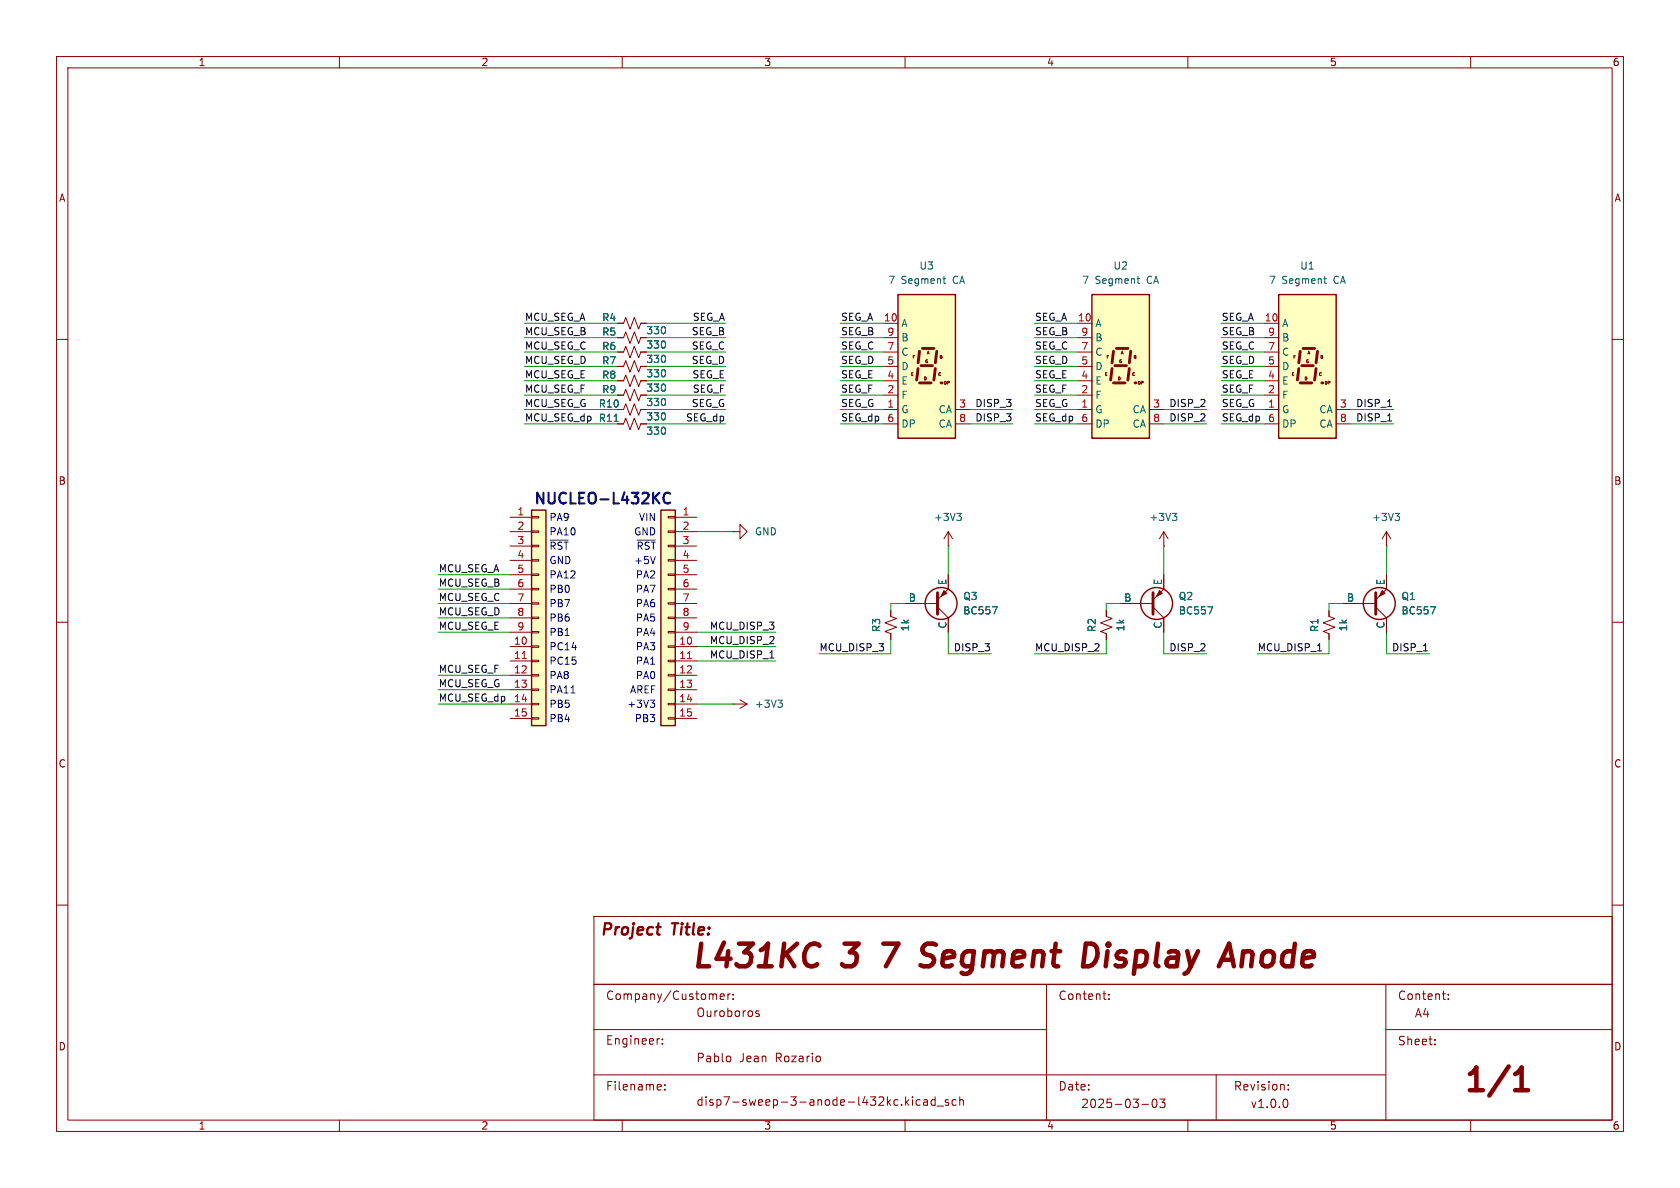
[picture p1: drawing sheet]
<svg xmlns="http://www.w3.org/2000/svg" width="297mm" height="210mm" viewBox="0 0 297 210" stroke-linecap="round" stroke-linejoin="round" font-family="sans-serif">
<g fill="none" stroke="#840000" stroke-width=".18">
<path d="M10 10h277v190h-277zM12 12h273v186h-273zM60 10v2M110 10v2M160 10v2M210 10v2M260 10v2M10 60h2M285 60h2M205.7 96.5h.1M205.7 94l-.7 1.3M205.7 94l.8 1.3"/>
<path d="M205.7 94v2.5M10 110h2M285 110h2M10 160h2M105 162h180v36h-180zM105 174h180M127.3 176.2l.7-.2v-.2l-.5-.1-.2 .2 .1 .7h.6M128.7 175.7v1M129.1 175.7l-.3 .1-.1 .2M129.6 176.5v.2M129.6 175.8v.1M134.2 178.8l-.4-.1-.2 .2 .1 .2 .5 .2v.3h-.6"/>
<path d="M185 174v24M195 175.7h.5M195.4 176.7h.1M196 176.5v.2M196 175.8v.1M245 174v24M255 175.7h.5M255.4 176.7h.1M256 176.5v.2M256 175.8v.1M285 160h2M60 198v2"/>
<path d="M105 190h140M105 182h80M110 198v2M116.5 183.6h.1M116.7 191.7l.2 .3-.7 .2M116.8 192.6l-.1 .1M117.1 184.5v.1M117.1 183.7v.1M117.5 192.5v.2M117.5 191.8v.1M128.9 186.7l.3 .3v.4l-.3 .3M144.9 186.8l.1 .2v.4l-.1 .2"/>
<path d="M160 198v2M160.2 194.8l.5 .6M160.7 194.4l-.6 .6M161.3 193.9v.1M161.3 194.4v1M162.7 194.5l-.5-.1-.2 .3v.4l.1 .2h.6M163.3 194.5h.6l.1 .9M164 194.8h-.5a.29 .29 0 0 0-.3 .3 .29 .29 0 0 0 .3 .3l.5-.1M165.3 194.5l-.4-.1-.3 .3v.4l.1 .2h.6M165.3 193.9v1.5M165.7 195.5h1.1M167.7 194.5l-.4-.1-.2 .2 .1 .2 .5 .2v.3h-.6"/>
<path d="M169 194.5l-.4-.1-.3 .3v.4l.2 .2h.5M169.7 194.5l.2-.1 .3 .1 .1 .9M169.7 193.9v1.5M201.9 195.2h1.1M203.8 194.4l.2-.1a.81 .81 0 0 1 .6 .6 .81 .81 0 0 1-.3 .8l-.1 .1a.81 .81 0 0 1-.4-1.4zM205 194.3h1l-.5 .6 .4 .1v.7l-.2 .1h-.5l-.2-.1M210 198v2M215 190v8M227.3 194.3a.94 .94 0 0 1 0 1.5M227.8 192.5v.2M227.8 191.8v.1M245 182h40"/>
<path d="M253.7 184.5v.2M253.7 183.8v.1M260 198v2"/>
</g>
<path d="M156.2 166.8h2.6M163.4 168.5l1.4 .6M164.8 170.4l-.6 .4h-.9M164.9 166.8h-.9l-.7 .4M192 166.8h.9a1.44 1.44 0 0 1 1.1 1.7 2.11 2.11 0 0 1-2.5 2.3M219.8 168.1l-.3 2.7M220.9 168.1h-.5l-.6 .4M267.9 192.7h2.2M267.9 189.9l.7-.6 .4-.6v4" fill="none" stroke="#840000" stroke-width=".8"/>
<path d="M116 163.9h.8" fill="none" stroke="#840000" stroke-width=".4"/>
<path d="M207.3 90.7h.7l-.4 .5M207.8 91.2l.2 .3v.3l-.2 .2" fill="none" stroke="#006464" stroke-width=".18"/>
<path d="M193 52.1h10.2v25.4h-10.2z" fill="#ffffc2"/>
<path d="M193 52.1h10.2v25.4h-10.2z" fill="none" stroke="#840000" stroke-width=".25"/>
<path d="M196.6 65.2l-.3 2M196.8 62.1l-.2 2M196.8 67.7h2.1M197.1 64.6h2M197.4 61.6h2M199.6 65.2l-.2 2M199.9 62.1l-.3 2" fill="none" stroke="#840000" stroke-width=".51"/>
<circle cx="200.7" cy="67.7" r=".25" fill="#840000"/>
<g fill="none" stroke="#840000" stroke-width=".18">
<path d="M190.5 57.2h2.5M190.5 59.7h2.5M190.5 62.2h2.5M190.5 64.8h2.5M190.5 67.3h2.5M190.5 69.9h2.5M190.5 72.4h2.5M190.5 74.9h2.5M195.7 65.9h-.2v.5M196 62.8h-.3v.5M197.9 66.7l-.2-.1v.6M198.2 62.6l.2-.5 .1 .5"/>
<path d="M200.7 62.9l-.2-.1v.5M201.5 67.4h-.2v.5M202 67.4h-.2v.5M203.2 72.4h2.5M203.2 74.9h2.5M129.5 124.5h.1M129.5 124.5h2.6M130.8 123.7l1.3 .8M132.1 124.5l-1.3 .7"/>
</g>
<path d="M201 49.3h.5M201.2 50l.3 .1M137.5 123.8h.8l-.4 .5M138.1 124.3l.2 .2v.3l-.2 .2" fill="none" stroke="#006464" stroke-width=".18"/>
<path d="M226.1 52.1h10.1v25.4h-10.1z" fill="#ffffc2"/>
<path d="M226.1 52.1h10.1v25.4h-10.1z" fill="none" stroke="#840000" stroke-width=".25"/>
<path d="M229.6 65.2l-.2 2M229.9 62.1l-.3 2M229.9 67.7h2M230.1 64.6h2.1M230.4 61.6h2M232.7 65.2l-.3 2M232.9 62.1l-.2 2" fill="none" stroke="#840000" stroke-width=".51"/>
<circle cx="233.7" cy="67.7" r=".25" fill="#840000"/>
<g fill="none" stroke="#840000" stroke-width=".18">
<path d="M223.5 57.2h2.6M223.5 59.7h2.6M223.5 62.2h2.6M223.5 64.8h2.6M223.5 67.3h2.6M223.5 69.9h2.6M223.5 72.4h2.6M223.5 74.9h2.6M228.7 65.9h-.2v.5M229 62.8h-.2v.5M230.9 66.7l-.1-.1v.6M231.2 62.6l.2-.5 .2 .5"/>
<path d="M233.8 62.9l-.3-.1v.5M234.5 67.4h-.2v.5M235.1 67.4h-.3v.5M236.2 72.4h2.6M236.2 74.9h2.6"/>
</g>
<path d="M234 49.3h.5M234.3 50l.2 .1" fill="none" stroke="#006464" stroke-width=".18"/>
<path d="M158.7 52.1h10.2v25.4h-10.2z" fill="#ffffc2"/>
<path d="M158.7 52.1h10.2v25.4h-10.2z" fill="none" stroke="#840000" stroke-width=".25"/>
<path d="M162.3 65.2l-.2 2M162.6 62.1l-.3 2M162.6 67.7h2M162.8 64.6h2M163.1 61.6h2M165.4 65.2l-.3 2M165.6 62.1l-.2 2" fill="none" stroke="#840000" stroke-width=".51"/>
<circle cx="166.4" cy="67.7" r=".25" fill="#840000"/>
<g fill="none" stroke="#840000" stroke-width=".18">
<path d="M109.2 59.7h1l.4-1 .8 2 .7-2 .8 2 .4-1h1M109.2 57.2h1l.4-1.1 .8 2.1 .7-2.1 .8 2.1 .4-1h1M156.2 57.2h2.5M156.2 59.7h2.5M109.2 67.3h1l.4-1 .8 2 .7-2 .8 2 .4-1h1M109.2 64.8h1l.4-1 .8 2 .7-2 .8 2 .4-1h1M109.2 62.2h1l.4-1 .8 2 .7-2 .8 2 .4-1h1M109.2 72.4h1l.4-1 .8 2 .7-2 .8 2 .4-1h1M109.2 69.9h1l.4-1.1 .8 2.1 .7-2.1 .8 2.1 .4-1h1M109.2 74.9h1l.4-1 .8 2 .7-2 .8 2 .4-1h1M156.2 62.2h2.5M156.2 64.8h2.5"/>
<path d="M156.2 67.3h2.5M156.2 69.9h2.5M156.2 72.4h2.5M156.2 74.9h2.5M161.4 65.9h-.2v.5M161.7 62.8h-.3v.5M163.6 66.7l-.2-.1v.6M163.9 62.6l.2-.5 .2 .5M166.5 62.9l-.3-.1v.5M167.2 67.4h-.2v.5M167.7 67.4h-.2v.5M168.9 72.4h2.5"/>
<path d="M168.9 74.9h2.5M129.5 94h1.3v-1.3l1.3 1.3-1.3 1.3v-1.3M129.5 94h.1M167.6 96.5h.1M167.6 94v2.5M167.6 94l-.7 1.3M167.6 94l.8 1.3M245.1 96.5h.1M245.1 94v2.5M245.1 94l-.8 1.3M245.1 94l.8 1.3M157.5 108v1l1 .3-2 .8 2 .8-2 .7 1 .4v1"/>
<path d="M160 106.7h5.7M165.7 107.3l1.9 1.9v2.6M167.6 101.6v2.5l-1.9 1.9M195.6 108v1l1 .3-2 .8 2 .8-2 .7 1 .4v1M198.1 106.7h5.7M203.8 107.3l1.9 1.9v2.6M205.7 101.6v2.5l-1.9 1.9M234.9 108v1l1.1 .3-2.1 .8 2.1 .8-2.1 .7 1 .4v1M237.5 106.7h5.7M243.2 107.3l1.9 1.9v2.6M245.1 101.6v2.5l-1.9 1.9"/>
</g>
<path d="M166.7 49.3h.5M166.9 50l.3 .1M108.6 74.5h.7M169.2 90.7h.7l-.4 .5M169.7 91.2l.2 .3v.3l-.2 .2M246.6 90.7h.8l-.4 .5M247.2 91.2l.2 .3v.3l-.2 .2M175.4 107.3h.9l-.6 1.2M213.5 107.3h.9l-.6 1.2M252.9 107.3h.8l-.5 1.2" fill="none" stroke="#006464" stroke-width=".18"/>
<path d="M165.7 104.8v3.8M203.8 104.8v3.8M243.2 104.8v3.8" fill="none" stroke="#840000" stroke-width=".51"/>
<g fill="none" stroke="#840000" stroke-width=".25">
<circle cx="166.4" cy="106.7" r="2.82"/>
<circle cx="204.5" cy="106.7" r="2.82"/>
<circle cx="243.8" cy="106.7" r="2.82"/>
</g>
<g fill="#840000" stroke="#840000" stroke-width=".18">
<path d="M244.3 104.4l.6 .5-1.1 .5z"/>
<path d="M205 104.4l.5 .5-1 .5z"/>
<path d="M166.9 104.4l.5 .5-1 .5z"/>
</g>
<path d="M94 90.2h2.5v38.1h-2.5z" fill="#ffffc2"/>
<path d="M94 90.2h2.5v38.1h-2.5z" fill="none" stroke="#840000" stroke-width=".25"/>
<g fill="none" stroke="#840000" stroke-width=".18">
<path d="M90.2 91.4h3.8M90.2 94h3.8M90.2 96.5h3.8M90.2 99.1h3.8M94 91.3h1.2v.3h-1.2zM94 93.9h1.2v.2h-1.2zM94 96.4h1.2v.2h-1.2zM94 98.9h1.2v.3h-1.2zM90.2 101.6h3.8M90.2 104.1h3.8M90.2 106.7h3.8M90.2 109.2h3.8"/>
<path d="M90.2 111.8h3.8M90.2 114.3h3.8M90.2 116.8h3.8M90.2 119.4h3.8M94 101.5h1.2v.2h-1.2zM94 104h1.2v.3h-1.2zM94 106.6h1.2v.2h-1.2zM94 109.1h1.2v.2h-1.2zM94 111.6h1.2v.3h-1.2zM94 114.2h1.2v.2h-1.2zM94 116.7h1.2v.3h-1.2zM94 119.3h1.2v.2h-1.2z"/>
<path d="M90.2 121.9h3.8M90.2 124.5h3.8M90.2 127h3.8M94 121.8h1.2v.2h-1.2zM94 124.3h1.2v.3h-1.2zM94 126.9h1.2v.2h-1.2z"/>
</g>
<path d="M92.3 116.4h.7" fill="none" stroke="#a90000" stroke-width=".18"/>
<path d="M116.8 90.2h2.6v38.1h-2.6z" fill="#ffffc2"/>
<path d="M116.8 90.2h2.6v38.1h-2.6z" fill="none" stroke="#840000" stroke-width=".25"/>
<g fill="none" stroke="#840000" stroke-width=".18">
<path d="M109.2 59.7h1M109.2 57.2h1M113.3 59.7h1M113.3 57.2h1M109.2 67.3h1M109.2 64.8h1M109.2 62.2h1M109.2 72.4h1M109.2 69.9h1M109.2 74.9h1M113.3 67.3h1M113.3 64.8h1"/>
<path d="M113.3 62.2h1M113.3 72.4h1M113.3 69.9h1M113.3 74.9h1M118.1 91.3h1.3v.3h-1.3zM118.1 93.9h1.3v.2h-1.3zM118.1 96.4h1.3v.2h-1.3zM118.1 98.9h1.3v.3h-1.3zM119.4 91.4h3.8M119.4 94h3.8M119.4 96.5h3.8M119.4 99.1h3.8"/>
<path d="M118.1 101.5h1.3v.2h-1.3zM118.1 104h1.3v.3h-1.3zM118.1 106.6h1.3v.2h-1.3zM118.1 109.1h1.3v.2h-1.3zM118.1 111.6h1.3v.3h-1.3zM118.1 114.2h1.3v.2h-1.3zM118.1 116.7h1.3v.3h-1.3zM118.1 119.3h1.3v.2h-1.3zM119.4 101.6h3.8M119.4 104.1h3.8M119.4 106.7h3.8M119.4 109.2h3.8"/>
<path d="M119.4 111.8h3.8M119.4 114.3h3.8M119.4 116.8h3.8M119.4 119.4h3.8M157.5 108v1M157.5 112v1M160 106.7h2.6M167.6 101.6v2.5M167.6 109.2v2.6M195.6 108v1M195.6 112v1M198.1 106.7h2.6"/>
<path d="M205.7 101.6v2.5M205.7 109.2v2.6M234.9 108v1M234.9 112v1M237.5 106.7h2.5M245.1 101.6v2.5M245.1 109.2v2.6M118.1 121.8h1.3v.2h-1.3zM118.1 124.3h1.3v.3h-1.3zM118.1 126.9h1.3v.2h-1.3zM119.4 121.9h3.8M119.4 124.5h3.8"/>
<path d="M119.4 127h3.8"/>
</g>
<path d="M121.5 116.4h.8" fill="none" stroke="#a90000" stroke-width=".18"/>
<path d="M245.3 71.9h.7M245.3 74.4h.7M136.1 116.3h.7M232.9 115.1h.8M251.7 115.1h.7" fill="none" stroke="#0f0f0f" stroke-width=".18"/>
<g fill="none" stroke="#009600" stroke-width=".18">
<path d="M92.7 59.7h16.5M92.7 57.2h16.5M114.3 59.7h14M114.3 57.2h14M148.6 59.7h7.6M148.6 57.2h7.6M182.9 59.7h7.6M182.9 57.2h7.6M215.9 59.7h7.6M215.9 57.2h7.6M92.7 74.9h16.5M92.7 72.4h16.5"/>
<path d="M92.7 64.8h16.5M92.7 62.2h16.5M92.7 67.3h16.5M92.7 69.9h16.5M114.3 74.9h14M114.3 72.4h14M114.3 64.8h14M114.3 62.2h14M114.3 67.3h14M114.3 69.9h14M148.6 74.9h7.6M148.6 72.4h7.6"/>
<path d="M148.6 64.8h7.6M148.6 62.2h7.6M148.6 67.3h7.6M148.6 69.9h7.6M171.4 74.9h7.7M171.4 72.4h7.7M182.9 74.9h7.6M182.9 72.4h7.6M182.9 64.8h7.6M182.9 62.2h7.6M182.9 67.3h7.6M182.9 69.9h7.6"/>
<path d="M205.7 74.9h7.7M205.7 72.4h7.7M215.9 74.9h7.6M215.9 72.4h7.6M215.9 64.8h7.6M215.9 62.2h7.6M215.9 67.3h7.6M215.9 69.9h7.6M238.8 74.9h7.6M238.8 72.4h7.6M123.2 94h6.3M167.6 96.5v5.1"/>
<path d="M205.7 96.5v5.1M245.1 96.5v5.1M77.5 106.7h12.7M77.5 104.1h12.7M77.5 101.6h12.7M77.5 109.2h12.7M77.5 111.8h12.7M77.5 119.4h12.7M123.2 111.8h14M123.2 114.3h14M123.2 116.8h14M157.5 113v2.6h-12.7"/>
<path d="M160 106.7h-2.5v1.3M167.6 111.8v3.8h7.7M195.6 113v2.6h-12.7M198.1 106.7h-2.5v1.3M205.7 111.8v3.8h7.7M234.9 113v2.6h-12.7M237.5 106.7h-2.6v1.3M245.1 111.8v3.8h7.6M77.5 121.9h12.7M77.5 124.5h12.7M123.2 124.5h6.3"/>
</g>
<path d="M97.3 95.5h3.1M112.7 95.5h3.2M115.9 98.4l-.5 1.2M100.9 122.5h.8M114.9 123.8h.8l-.4 .5M115.5 124.3l.2 .2v.3l-.2 .2" fill="none" stroke="#0000c2" stroke-width=".18"/>
<path d="M118.5 87.3a.77 .77 0 0 0-1 0 .77 .77 0 0 0-.2 .9 .71 .71 0 0 0 .4 .7 .71 .71 0 0 0 .8-.1" fill="none" stroke="#0000c2" stroke-width=".38"/>
<path d="M108.6 74.5h.7M175.4 107.3h.9l-.6 1.2M213.5 107.3h.9l-.6 1.2M252.9 107.3h.8l-.5 1.2" fill="none" stroke="#006464" stroke-width=".18"/>
<g font-size="5.6" fill="#840000">
<text x="122" y="172.2">L431KC</text>
<text x="149.3" y="172.2">3</text>
<text x="157.8" y="172.2">7</text>
<text x="166.2" y="172.2">Segment</text>
<text x="196.4" y="172.2">Display</text>
<text x="222.6" y="172.2">Anode</text>
<text x="258.3" y="194.1">1/1</text>
</g>
<g font-size="2.8" fill="#840000">
<text x="106" y="165.9">Project</text>
<text x="118.9" y="165.9">Title:</text>
</g>
<text font-size="2.7" fill="#0000c2" x="94.1" y="89.7">NUCLEO-L432KC</text>
<g font-size="2.1" fill="#840000">
<text x="107" y="177">Company/Customer:</text>
<text x="123" y="180">Ouroboros</text>
<text x="187" y="177">Content:</text>
<text x="247" y="177">Content:</text>
<text x="107" y="184.9">Engineer:</text>
<text x="247" y="185">Sheet:</text>
<text x="250" y="180.1">A4</text>
<text x="123" y="188">Pablo</text>
<text x="130.7" y="188">Jean</text>
<text x="137.1" y="188">Rozario</text>
<text x="107" y="193">Filename:</text>
<text x="123" y="195.7">disp7-sweep-3-anode-l432kc.kicad_sch</text>
<text x="187" y="193">Date:</text>
<text x="191" y="196.1">2025-03-03</text>
<text x="218" y="193">Revision:</text>
<text x="221" y="196.1">v1.0.0</text>
</g>
<g font-size="1.8" fill="#840000">
<text x="35" y="11.9">1</text>
<text x="85" y="11.9">2</text>
<text x="135" y="11.9">3</text>
<text x="185" y="11.9">4</text>
<text x="235" y="11.9">5</text>
<text x="285" y="11.9">6</text>
<text x="10.3" y="35.9">A</text>
<text x="285.3" y="35.9">A</text>
<text x="10.3" y="85.9">B</text>
<text x="285.3" y="85.9">B</text>
<text x="10.3" y="135.9">C</text>
<text x="285.3" y="135.9">C</text>
<text x="10.3" y="185.9">D</text>
<text x="285.3" y="185.9">D</text>
<text x="35" y="199.9">1</text>
<text x="85" y="199.9">2</text>
<text x="135" y="199.9">3</text>
<text x="185" y="199.9">4</text>
<text x="235" y="199.9">5</text>
<text x="285" y="199.9">6</text>
</g>
<g font-size="1.8" fill="#006464">
<text x="162.5" y="47.9">U3</text>
<text x="196.7" y="47.9">U2</text>
<text x="229.8" y="47.9">U1</text>
<text x="156.9" y="50.4">7</text>
<text x="159.3" y="50.4">Segment</text>
<text x="168.6" y="50.4">CA</text>
<text x="191.2" y="50.4">7</text>
<text x="193.6" y="50.4">Segment</text>
<text x="202.9" y="50.4">CA</text>
<text x="224.2" y="50.4">7</text>
<text x="226.6" y="50.4">Segment</text>
<text x="235.9" y="50.4">CA</text>
<text x="106.4" y="59.5">R5</text>
<text x="106.4" y="57">R4</text>
<text x="114.2" y="59.3">330</text>
<text x="159.3" y="58">A</text>
<text x="193.5" y="58">A</text>
<text x="226.6" y="58">A</text>
<text x="106.4" y="64.6">R7</text>
<text x="106.4" y="62.1">R6</text>
<text x="114.2" y="61.8">330</text>
<text x="114.2" y="64.4">330</text>
<text x="159.3" y="60.6">B</text>
<text x="159.3" y="63.1">C</text>
<text x="159.3" y="65.6">D</text>
<text x="193.5" y="60.6">B</text>
<text x="193.5" y="63.1">C</text>
<text x="193.5" y="65.6">D</text>
<text x="226.6" y="60.6">B</text>
<text x="226.6" y="63.1">C</text>
<text x="226.6" y="65.6">D</text>
<text x="106.4" y="67.2">R8</text>
<text x="106.4" y="69.7">R9</text>
<text x="114.2" y="69.4">330</text>
<text x="114.2" y="66.9">330</text>
<text x="114.2" y="72">330</text>
<text x="159.3" y="68.2">E</text>
<text x="159.3" y="70.7">F</text>
<text x="193.5" y="68.2">E</text>
<text x="193.5" y="70.7">F</text>
<text x="226.6" y="68.2">E</text>
<text x="226.6" y="70.7">F</text>
<text x="105.7" y="72.2">R10</text>
<text x="105.7" y="74.8">R11</text>
<text x="114.2" y="74.5">330</text>
<text x="114.2" y="77.1">330</text>
<text x="159.3" y="73.3">G</text>
<text x="159.3" y="75.8">DP</text>
<text x="165.8" y="73.3">CA</text>
<text x="165.8" y="75.8">CA</text>
<text x="193.5" y="73.3">G</text>
<text x="193.5" y="75.8">DP</text>
<text x="200.1" y="73.3">CA</text>
<text x="200.1" y="75.8">CA</text>
<text x="226.6" y="73.3">G</text>
<text x="226.6" y="75.8">DP</text>
<text x="233.2" y="73.3">CA</text>
<text x="233.2" y="75.8">CA</text>
<text x="133.4" y="94.8">GND</text>
<text x="165" y="92.3">+3V3</text>
<text x="203.1" y="92.3">+3V3</text>
<text x="242.5" y="92.3">+3V3</text>
<text x="160.6" y="106.4">B</text>
<text x="167.4" y="103.5" transform="rotate(-90 167.4 103.5)">E</text>
<text x="170.2" y="106.3">Q3</text>
<text x="198.7" y="106.4">B</text>
<text x="205.5" y="103.5" transform="rotate(-90 205.5 103.5)">E</text>
<text x="208.3" y="106.3">Q2</text>
<text x="238" y="106.4">B</text>
<text x="244.9" y="103.5" transform="rotate(-90 244.9 103.5)">E</text>
<text x="247.7" y="106.3">Q1</text>
<text x="155.8" y="111.8" transform="rotate(-90 155.8 111.8)">R3</text>
<text x="160.9" y="111.7" transform="rotate(-90 160.9 111.7)">1k</text>
<text x="167.4" y="111.2" transform="rotate(-90 167.4 111.2)">C</text>
<text x="170.2" y="108.8">BC557</text>
<text x="193.9" y="111.8" transform="rotate(-90 193.9 111.8)">R2</text>
<text x="199" y="111.7" transform="rotate(-90 199 111.7)">1k</text>
<text x="205.5" y="111.2" transform="rotate(-90 205.5 111.2)">C</text>
<text x="208.3" y="108.8">BC557</text>
<text x="233.3" y="111.8" transform="rotate(-90 233.3 111.8)">R1</text>
<text x="238.4" y="111.7" transform="rotate(-90 238.4 111.7)">1k</text>
<text x="244.9" y="111.2" transform="rotate(-90 244.9 111.2)">C</text>
<text x="247.7" y="108.8">BC557</text>
<text x="133.4" y="125.3">+3V3</text>
</g>
<g font-size="1.8" fill="#0f0f0f">
<text x="92.7" y="56.8">MCU_SEG_A</text>
<text x="92.7" y="59.3">MCU_SEG_B</text>
<text x="122.2" y="59.3">SEG_B</text>
<text x="122.4" y="56.8">SEG_A</text>
<text x="148.6" y="59.3">SEG_B</text>
<text x="148.6" y="56.8">SEG_A</text>
<text x="182.9" y="56.8">SEG_A</text>
<text x="182.9" y="59.3">SEG_B</text>
<text x="215.9" y="56.8">SEG_A</text>
<text x="215.9" y="59.3">SEG_B</text>
<text x="92.7" y="64.4">MCU_SEG_D</text>
<text x="92.7" y="61.9">MCU_SEG_C</text>
<text x="122.2" y="61.9">SEG_C</text>
<text x="122.2" y="64.4">SEG_D</text>
<text x="148.6" y="61.9">SEG_C</text>
<text x="148.6" y="64.4">SEG_D</text>
<text x="182.9" y="64.4">SEG_D</text>
<text x="182.9" y="61.9">SEG_C</text>
<text x="215.9" y="64.4">SEG_D</text>
<text x="215.9" y="61.9">SEG_C</text>
<text x="92.7" y="69.5">MCU_SEG_F</text>
<text x="92.7" y="67">MCU_SEG_E</text>
<text x="122.3" y="67">SEG_E</text>
<text x="122.4" y="69.5">SEG_F</text>
<text x="148.6" y="69.5">SEG_F</text>
<text x="148.6" y="67">SEG_E</text>
<text x="182.9" y="69.5">SEG_F</text>
<text x="182.9" y="67">SEG_E</text>
<text x="215.9" y="69.5">SEG_F</text>
<text x="215.9" y="67">SEG_E</text>
<text x="92.7" y="74.6">MCU_SEG_dp</text>
<text x="92.7" y="72">MCU_SEG_G</text>
<text x="121.2" y="74.6">SEG_dp</text>
<text x="122.2" y="72">SEG_G</text>
<text x="148.6" y="74.6">SEG_dp</text>
<text x="148.6" y="72">SEG_G</text>
<text x="172.3" y="74.6">DISP_3</text>
<text x="172.3" y="72">DISP_3</text>
<text x="182.9" y="72">SEG_G</text>
<text x="182.9" y="74.6">SEG_dp</text>
<text x="206.6" y="74.6">DISP_2</text>
<text x="206.6" y="72">DISP_2</text>
<text x="215.9" y="74.6">SEG_dp</text>
<text x="215.9" y="72">SEG_G</text>
<text x="239.6" y="72">DISP_1</text>
<text x="239.6" y="74.6">DISP_1</text>
<text x="77.5" y="101.3">MCU_SEG_A</text>
<text x="77.5" y="103.8">MCU_SEG_B</text>
<text x="77.5" y="106.3">MCU_SEG_C</text>
<text x="77.5" y="111.4">MCU_SEG_E</text>
<text x="77.5" y="108.9">MCU_SEG_D</text>
<text x="125.4" y="114">MCU_DISP_2</text>
<text x="125.4" y="111.4">MCU_DISP_3</text>
<text x="77.5" y="119">MCU_SEG_F</text>
<text x="125.4" y="116.5">MCU_DISP_1</text>
<text x="144.8" y="115.2">MCU_DISP_3</text>
<text x="168.5" y="115.2">DISP_3</text>
<text x="182.9" y="115.2">MCU_DISP_2</text>
<text x="206.6" y="115.2">DISP_2</text>
<text x="222.2" y="115.2">MCU_DISP_1</text>
<text x="246" y="115.2">DISP_1</text>
<text x="77.5" y="124.1">MCU_SEG_dp</text>
<text x="77.5" y="121.6">MCU_SEG_G</text>
</g>
<g font-size="1.8" fill="#a90000">
<text x="156.2" y="56.9">10</text>
<text x="156.8" y="59.4">9</text>
<text x="190.5" y="56.9">10</text>
<text x="191.1" y="59.4">9</text>
<text x="223.5" y="56.9">10</text>
<text x="224.1" y="59.4">9</text>
<text x="156.8" y="62">7</text>
<text x="156.8" y="64.5">5</text>
<text x="191.1" y="62">7</text>
<text x="191.1" y="64.5">5</text>
<text x="224.1" y="62">7</text>
<text x="224.1" y="64.5">5</text>
<text x="156.8" y="67.1">4</text>
<text x="156.8" y="69.6">2</text>
<text x="191.1" y="67.1">4</text>
<text x="191.1" y="69.6">2</text>
<text x="224.1" y="67.1">4</text>
<text x="224.1" y="69.6">2</text>
<text x="156.8" y="72.1">1</text>
<text x="156.8" y="74.7">6</text>
<text x="169.5" y="72.1">3</text>
<text x="169.5" y="74.7">8</text>
<text x="191.1" y="72.1">1</text>
<text x="191.1" y="74.7">6</text>
<text x="203.8" y="72.1">3</text>
<text x="203.8" y="74.7">8</text>
<text x="224.1" y="72.1">1</text>
<text x="224.1" y="74.7">6</text>
<text x="236.8" y="72.1">3</text>
<text x="236.8" y="74.7">8</text>
<text x="91.4" y="91.2">1</text>
<text x="91.4" y="93.7">2</text>
<text x="120.6" y="91.2">1</text>
<text x="120.6" y="93.7">2</text>
<text x="91.4" y="96.3">3</text>
<text x="91.4" y="98.8">4</text>
<text x="91.4" y="101.3">5</text>
<text x="120.6" y="96.3">3</text>
<text x="120.6" y="98.8">4</text>
<text x="120.6" y="101.3">5</text>
<text x="91.4" y="103.9">6</text>
<text x="91.4" y="106.4">7</text>
<text x="120.6" y="103.9">6</text>
<text x="120.6" y="106.4">7</text>
<text x="91.4" y="109">8</text>
<text x="91.4" y="111.5">9</text>
<text x="120.6" y="109">8</text>
<text x="120.6" y="111.5">9</text>
<text x="90.8" y="114">10</text>
<text x="90.8" y="116.6">11</text>
<text x="90.8" y="119.1">12</text>
<text x="120" y="114">10</text>
<text x="120" y="116.6">11</text>
<text x="120" y="119.1">12</text>
<text x="90.8" y="121.7">13</text>
<text x="90.8" y="124.2">14</text>
<text x="120" y="121.7">13</text>
<text x="120" y="124.2">14</text>
<text x="90.8" y="126.7">15</text>
<text x="120" y="126.7">15</text>
</g>
<g font-size="1.8" fill="#0000c2">
<text x="97" y="92.3">PA9</text>
<text x="97" y="94.8">PA10</text>
<text x="112" y="94.8">GND</text>
<text x="112.9" y="92.3">VIN</text>
<text x="97" y="97.4">~{RST}</text>
<text x="97" y="99.9">GND</text>
<text x="112" y="99.9">+5V</text>
<text x="112.4" y="97.4">~{RST}</text>
<text x="97" y="102.5">PA12</text>
<text x="97" y="105">PB0</text>
<text x="97" y="107.5">PB7</text>
<text x="112.3" y="107.5">PA6</text>
<text x="112.3" y="105">PA7</text>
<text x="112.3" y="102.5">PA2</text>
<text x="97" y="110.1">PB6</text>
<text x="97" y="112.6">PB1</text>
<text x="112.3" y="112.6">PA4</text>
<text x="112.3" y="110.1">PA5</text>
<text x="97" y="115.2">PC14</text>
<text x="97" y="117.7">PC15</text>
<text x="112.3" y="117.7">PA1</text>
<text x="112.3" y="115.2">PA3</text>
<text x="97" y="125.3">PB5</text>
<text x="97" y="122.8">PA11</text>
<text x="97" y="120.2">PA8</text>
<text x="110.8" y="125.3">+3V3</text>
<text x="111.3" y="122.8">AREF</text>
<text x="112.3" y="120.2">PA0</text>
<text x="97" y="127.9">PB4</text>
<text x="112.1" y="127.9">PB3</text>
</g>
<g font-size=".7" fill="#840000">
<text x="161.1" y="63.6">F</text>
<text x="163.4" y="64.4">G</text>
<text x="163.7" y="62.8">A</text>
<text x="165.9" y="63.6">B</text>
<text x="195.4" y="63.6">F</text>
<text x="197.7" y="64.4">G</text>
<text x="198" y="62.8">A</text>
<text x="200.2" y="63.6">B</text>
<text x="228.5" y="63.6">F</text>
<text x="230.7" y="64.4">G</text>
<text x="231" y="62.8">A</text>
<text x="233.2" y="63.6">B</text>
<text x="160.9" y="66.6">E</text>
<text x="163.1" y="67.4">D</text>
<text x="165.7" y="66.6">C</text>
<text x="166.7" y="68.2">DP</text>
<text x="195.2" y="66.6">E</text>
<text x="197.4" y="67.4">D</text>
<text x="200" y="66.6">C</text>
<text x="201" y="68.2">DP</text>
<text x="228.2" y="66.6">E</text>
<text x="230.5" y="67.4">D</text>
<text x="233" y="66.6">C</text>
<text x="234" y="68.2">DP</text>
</g>
</svg>
